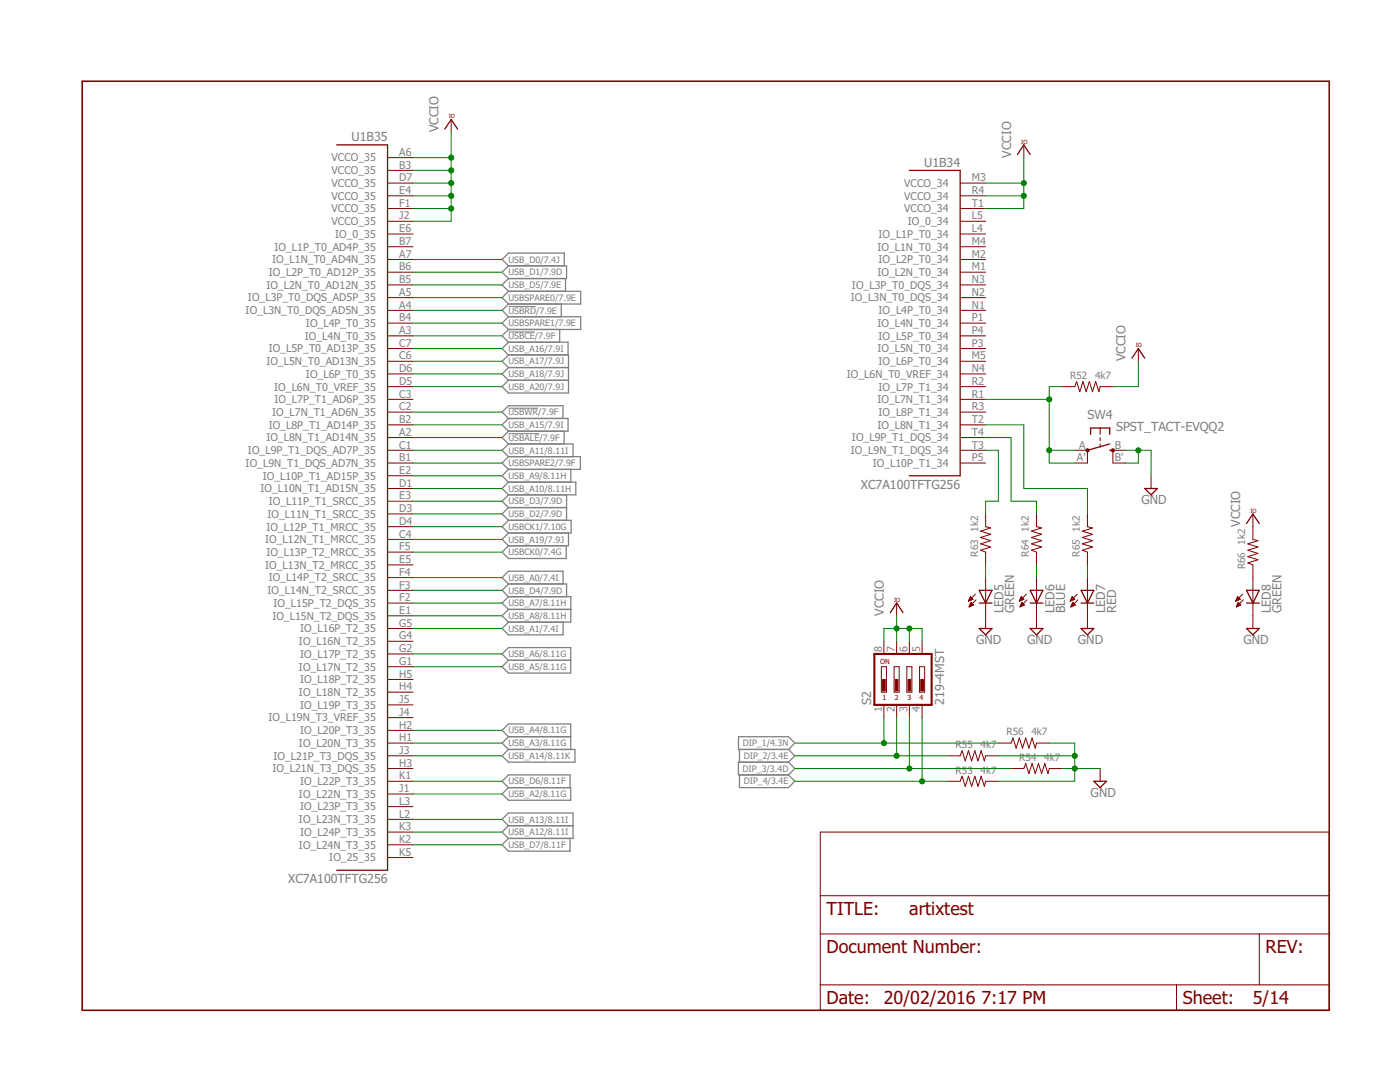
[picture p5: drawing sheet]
<svg xmlns="http://www.w3.org/2000/svg" width="279mm" height="216mm" viewBox="0 0 279 216" stroke-linecap="round" stroke-linejoin="round" font-family="sans-serif">
<g fill="none" stroke="#808080" stroke-width=".25">
<path d="M101.5 53l-1.3-1.2 1.3-1.3h11.1v2.5M101.5 58.1h14.4v2.6h-14.4M101.5 58.1l-1.3 1.3 1.3 1.3M101.5 53h11.6v2.6h-11.6M101.5 53l-1.3 1.3 1.3 1.3M101.5 55.6l-1.3 1.3 1.3 1.2M112.9 55.6v2.5M101.5 65.7l-1.3 1.3 1.3 1.3M101.5 63.2h14.4v2.5h-14.4M101.5 68.3h11.9v2.5M101.5 60.7l-1.3 1.2 1.3 1.3M101.5 63.2l-1.3 1.3 1.3 1.2"/>
<path d="M101.5 68.3l-1.3 1.3 1.3 1.2M101.5 70.8h12v7.6h-12l-1.3-1.2 1.3-1.3M101.5 70.8l-1.3 1.3 1.3 1.2M101.5 73.3h12M101.5 73.3l-1.3 1.3 1.3 1.3M101.5 75.9h12M111.7 65.7v2.6M112 60.7v2.5M101.5 86l-1.3 1.3 1.3 1.3M101.5 83.5h11.9v2.5h-11.9M101.5 88.6h12.9v2.5M101.5 83.5l-1.3 1.3 1.3 1.2"/>
<path d="M101.5 91.1l-1.3 1.3 1.3 1.3M101.5 91.1h14.3v2.6h-14.3M101.5 83.5l-1.3-1.3 1.3-1.2h10.9v2.5M101.5 96.2l-1.3 1.3 1.3 1.2M101.5 96.2h13.4v2.5h-13.4M101.5 93.7l-1.3 1.2 1.3 1.3M101.5 88.6l-1.3 1.3 1.3 1.2M101.5 98.7l-1.3 1.3 1.3 1.3M112.6 86v2.6M113.1 98.7v5.1M113.9 93.7v2.5M101.5 116.5h11.6v2.6"/>
<path d="M101.5 116.5l-1.3-1.2 1.3-1.3h10.9v2.5M101.5 119.1h12.4v5h-12.4M101.5 119.1l-1.3 1.2 1.3 1.3M101.5 101.3l-1.3 1.3 1.3 1.2M101.5 101.3h11.6M101.5 103.8h12.5v2.6h-12.5M101.5 116.5l-1.3 1.3 1.3 1.3M101.5 108.9l-1.3 1.3 1.3 1.2h11.5v-2.5M101.5 103.8l-1.3 1.3 1.3 1.3M101.5 106.4l-1.3 1.2 1.3 1.3M113.5 106.4v2.5h-12M100.2 130.5l1.3-1.3h12.4v5.1h-12.4l-1.3-1.3 1.3-1.2z"/>
<path d="M101.5 124.1l-1.3 1.3 1.3 1.3h10.9v-2.6M101.5 121.6l-1.3 1.3 1.3 1.2M101.5 121.6h12.4M101.5 131.8h12.4M101.5 147l-1.3-1.3 1.3-1.2h12.4v5M101.5 157.2h12.4v2.5h-12.4l-1.3-1.3zM101.5 147h12.4M101.5 147l-1.3 1.3 1.3 1.2M101.5 149.5h13.2v2.6h-13.2l-1.3-1.3zM101.5 157.2l-1.3-1.3 1.3-1.3h12.3v2.6M147.4 147h10l1.2 1.3-1.2 1.2h-10zM147.6 154.6v2.6h9.8l1.2-1.3-1.2-1.3"/>
<path d="M147.6 149.5v2.6M157.4 152.1h-10v2.5h10M157.4 149.5l1.2 1.3-1.2 1.3M157.4 152.1l1.2 1.3-1.2 1.2M101.5 164.8l-1.3-1.3 1.3-1.3h12.9v5.1h-12.9M101.5 167.3l-1.3 1.3 1.3 1.2h12.3v-2.5M101.5 164.8h12.9M101.5 164.8l-1.3 1.2 1.3 1.3"/>
</g>
<path d="M101.5 66.2h5.2M101.5 61.2h5.5M101.5 86.5h6.1M101.5 81.4h5.9" fill="none" stroke="#808080" stroke-width=".2"/>
<path d="M16.4 16.2h248.9v185.4h-248.9z" fill="none" stroke="#800000" stroke-width=".32"/>
<g fill="none" stroke="#800000" stroke-width=".2">
<path d="M77.3 36.5h5.1M77.3 39.1h5.1M77.3 31.5h5.1M77.3 34h5.1M90 23.8v2.6M191.6 36.5h5.1M191.6 39.1h5.1M204.3 28.9v2.6M77.3 41.6h5.1M77.3 44.2h5.1M77.3 46.7h5.1M77.3 49.2h5.1"/>
<path d="M77.3 51.8h5.1M77.3 54.3h5.1M77.3 56.9h5.1M77.3 59.4h5.1M191.6 41.6h5.1M191.6 44.2h5.1M191.6 46.7h5.1M191.6 49.2h5.1M191.6 51.8h5.1M191.6 54.3h5.1M191.6 56.9h5.1M191.6 59.4h5.1"/>
<path d="M77.3 61.9h5.1M77.3 64.5h5.1M77.3 67h5.1M77.3 69.6h5.1M77.3 72.1h5.1M77.3 74.6h5.1M77.3 77.2h5.1M77.3 79.7h5.1M191.6 61.9h5.1M191.6 64.5h5.1M191.6 67h5.1M191.6 69.6h5.1"/>
<path d="M191.6 72.1h5.1M191.6 74.6h5.1M191.6 77.2h5.1M191.6 79.7h5.1M211.9 77.2h2.6l.4-1.1 .6 2.1 .6-2.1 .7 2.1 .6-2.1 .6 2.1 .7-2.1 .6 2.1 .3-1h2.5M227.2 69.6v2.5M77.3 82.2h5.1M77.3 84.8h5.1M77.3 87.3h5.1M77.3 89.9h5.1M77.3 92.4h5.1M77.3 94.9h5.1"/>
<path d="M77.3 97.5h5.1M191.6 82.2h5.1M191.6 84.8h5.1M191.6 87.3h5.1M191.6 89.9h5.1M191.6 92.4h5.1M214.5 89.9h2.5v2.5h-2.5M219.6 85.4v1.3M219.6 87.3v.6M219.6 88.6v.6M224.6 89.9h-2.5v2.5h2.5M229.7 94.9v2.6"/>
<path d="M77.3 100h5.1M77.3 102.6h5.1M77.3 105.1h5.1M77.3 107.6h5.1M77.3 110.2h5.1M77.3 112.7h5.1M77.3 115.3h5.1M77.3 117.8h5.1M193.3 119.9h.1M193.3 119.8h.3M193.4 119.7h.5M193.4 119.6h.8"/>
<path d="M193.5 119.4h.6M193.5 119.3h.4M193.6 119.2h.2M193.7 119.1h.1M194.2 119.6l-.5-.5-.4 .9M194.2 119.6l-.9 .4M194.7 118.6l-1.4 1.4M194.8 119.7l-1.4 1.4M196.7 102.6v2.5l1 .2-2 .7 2 .6-2 .7 2 .6-2 .6 2 .7-2 .6 1 .4v2.5M196.7 115.3v10.1M203.5 119.9h.1M203.5 119.8h.3"/>
<path d="M203.6 119.7h.4M203.6 119.6h.7M203.6 119.4h.6M203.7 119.3h.4M203.8 119.2h.2M203.8 119.1h.1M204.3 119.6l-.5-.5-.4 .9M204.3 119.6l-.9 .4M204.8 118.6l-1.4 1.4M205 119.7l-1.4 1.4M206.9 102.6v2.5l1 .2-2.1 .7 2.1 .6-2.1 .7 2.1 .6-2.1 .6 2.1 .7-2.1 .6 1.1 .4v2.5M206.9 115.3v10.1"/>
<path d="M213.6 119.9h.1M213.7 119.8h.2M213.7 119.7h.5M213.8 119.6h.7M213.8 119.4h.6M213.9 119.3h.3M213.9 119.2h.2M214 119.1h.1M214.5 119.6l-.5-.5-.4 .9M214.5 119.6l-.9 .4M215 118.6l-1.4 1.4M215.1 119.7l-1.4 1.4"/>
<path d="M217 102.6v2.5l1 .2-2 .7 2 .6-2 .7 2 .6-2 .6 2 .7-2 .6 1 .4v2.5M217 115.3v10.1M246.6 119.9h.1M246.7 119.8h.2M246.7 119.7h.5M246.8 119.6h.7M246.8 119.4h.6M246.9 119.3h.4M246.9 119.2h.2M247 119.1h.1M247.5 119.6l-.5-.5-.4 .9M247.5 119.6l-.9 .4"/>
<path d="M248 118.6l-1.4 1.4M248.1 119.7l-1.4 1.4M250 102.6v5l1.1 .3-2.1 .6 2.1 .7-2.1 .6 2.1 .6-2.1 .7 2.1 .6-2.1 .6 1 .4v12.7M77.3 120.3h5.1M77.3 122.9h5.1M77.3 125.4h5.1M77.3 128h5.1M77.3 130.5h5.1M77.3 133h5.1M77.3 135.6h5.1M77.3 138.1h5.1M175.9 133h1v5.1h-1z"/>
<path d="M176.4 128v2.5M178.4 133h1.1v5.1h-1.1zM178.9 120.3v2.6M178.9 128v2.5M181 133h1v5.1h-1zM181.5 128v2.5M183.5 133h1v5.1h-1zM184 128v2.5M193.4 121h.2M193.5 120.9h.4M193.5 120.8h.6M193.6 120.6h.6"/>
<path d="M193.7 120.5h.4M193.7 120.4h.3M193.8 120.3h.1M193.8 120.2l.5 .5-.9 .4zM203.6 121h.1M203.6 120.9h.4M203.7 120.8h.6M203.8 120.6h.6M203.8 120.5h.5M203.9 120.4h.3M203.9 120.3h.1M203.9 120.2l.5 .5-.8 .4z"/>
<path d="M213.8 121h.1M213.8 120.9h.4M213.9 120.8h.6M213.9 120.6h.7M214 120.5h.4M214 120.4h.3M214.1 120.3h.1M214.1 120.2l.5 .5-.9 .4zM246.8 121h.1M246.8 120.9h.4M246.9 120.8h.6M246.9 120.6h.7"/>
<path d="M247 120.5h.5M247 120.4h.3M247.1 120.3h.1M247.1 120.2l.5 .5-.9 .4zM77.3 140.7h5.1M77.3 143.2h5.1M77.3 145.7h5.1M77.3 148.3h5.1M77.3 150.8h5.1M77.3 153.4h5.1M77.3 155.9h5.1M77.3 158.4h5.1"/>
<path d="M176.4 140.7v2.5M178.9 140.7v2.5M181.5 140.7v2.5M184 140.7v2.5M189.1 150.8h2.5l.4-1 .6 2 .7-2 .6 2 .6-2 .7 2 .6-2 .6 2 .3-1h2.5M189.1 155.9h2.5l.4-1 .6 2 .7-2 .6 2 .6-2 .7 2 .6-2 .6 2 .3-1h2.5M199.2 148.3h2.6l.4-1 .6 2 .6-2 .7 2 .6-2 .6 2 .7-2 .6 2 .3-1h2.5M201.8 153.4h2.5l.4-1.1 .6 2.1 .7-2.1 .6 2.1 .6-2.1 .7 2.1 .6-2.1 .6 2.1 .3-1h2.5M219.6 153.4v2.5M77.3 166h5.1M77.3 161h5.1M77.3 163.5h5.1"/>
<path d="M77.3 168.6h5.1M77.3 171.1h5.1M163.7 166h101.6v35.6h-101.6zM163.7 178.7h101.6M163.7 186.4h101.6M163.7 196.5h101.6M234.8 196.5v5.1M251.3 186.4v10.1"/>
</g>
<g fill="none" stroke="#800000" stroke-width=".25">
<path d="M67.2 28.9h10.1v144.8h-10.1M88.8 25.7l1.2-1.9 1.3 1.9M181.5 34h10.1v60.9h-10.1M203.1 30.8l1.2-1.9 1.3 1.9M225.9 71.5l1.3-1.9 1.3 1.9M217.7 86.7v-1.3h3.8v1.3M221.5 89.9h.6M221.5 88.6l-4.5 1.3M228.5 97.5h2.5l-1.3 1.2zM195.4 117.8h2.6l-1.3 2.5zM205.6 117.8h2.5l-1.2 2.5zM215.8 117.8h2.5l-1.3 2.5z"/>
<path d="M248.8 117.8h2.5l-1.3 2.5zM248.8 104.5l1.2-1.9 1.3 1.9M177.7 122.2l1.2-1.9 1.3 1.9M195.4 120.3h2.6M195.4 125.4h2.6l-1.3 1.3zM205.6 120.3h2.5M205.6 125.4h2.5l-1.2 1.3zM215.8 120.3h2.5M215.8 125.4h2.5l-1.3 1.3zM248.8 125.4h2.5l-1.3 1.3zM248.8 120.3h2.5M218.3 155.9h2.5l-1.2 1.3z"/>
</g>
<path d="M174.5 130.5h11.4v10.2h-11.4z" fill="none" stroke="#800000" stroke-width=".42"/>
<g fill="#800000" stroke="#800000" stroke-width=".2">
<path d="M176.1 135.6h.6v2.3h-.6z"/>
<path d="M178.7 135.6h.5v2.3h-.5z"/>
<path d="M181.2 135.6h.5v2.3h-.5z"/>
<path d="M183.8 135.6h.5v2.3h-.5z"/>
</g>
<g fill="#800000" stroke="#800000" stroke-width=".2">
<circle cx="217" cy="89.9" r=".32"/>
<circle cx="222.1" cy="89.9" r=".32"/>
</g>
<g fill="none" stroke="#008000" stroke-width=".2">
<path d="M82.4 36.5h7.6M82.4 39.1h7.6M82.4 31.5h7.6M82.4 34h7.6M90 26.4v17.8h-7.6M196.7 36.5h7.6M196.7 39.1h7.6M204.3 31.5v10.1h-7.6M82.4 59.4h17.8M82.4 51.8h17.8M82.4 54.3h17.8M82.4 56.9h17.8"/>
<path d="M82.4 41.6h7.6M82.4 67h17.8M82.4 61.9h17.8M82.4 64.5h17.8M82.4 69.6h17.8M82.4 72.1h17.8M82.4 74.6h17.8M82.4 77.2h17.8M196.7 79.7h12.7M211.9 77.2h-2.5v15.2h5.1M227.2 72.1v5.1h-5.1M82.4 87.3h17.8"/>
<path d="M82.4 84.8h17.8M82.4 92.4h17.8M82.4 82.2h17.8M82.4 97.5h17.8M82.4 94.9h17.8M82.4 89.9h17.8M196.7 87.3h5.1v12.7h5.1v2.6M196.7 84.8h7.6v12.7h12.7v5.1M196.7 89.9h2.5v10.1h-2.5v2.6M209.4 89.9h5.1M224.6 89.9h5.1v5M227.2 89.9v2.5h-2.6"/>
<path d="M82.4 102.6h17.8M82.4 100h17.8M82.4 115.3h17.8M82.4 117.8h17.8M82.4 110.2h17.8M82.4 105.1h17.8M82.4 107.6h17.8M196.7 112.7v2.6M206.9 112.7v2.6M217 112.7v2.6M82.4 122.9h17.8M82.4 120.3h17.8"/>
<path d="M82.4 130.5h17.8M82.4 133h17.8M82.4 125.4h17.8M176.4 128v-2.6h7.6v2.6M178.9 122.9v5.1M181.5 125.4v2.6M82.4 145.7h17.8M82.4 148.3h17.8M82.4 158.4h17.8M82.4 155.9h17.8M82.4 150.8h17.8M158.6 148.3h40.6"/>
<path d="M158.6 155.9h30.5M158.6 150.8h30.5M158.6 153.4h43.2M176.4 143.2v5.1M178.9 143.2v7.6M181.5 143.2v10.2M184 143.2v12.7M199.2 150.8h15.3M209.4 148.3h5.1v7.6h-15.3M211.9 153.4h7.7M82.4 163.5h17.8M82.4 168.6h17.8"/>
<path d="M82.4 166h17.8"/>
</g>
<g fill="#008000" stroke="#008000" stroke-width=".2">
<circle cx="204.3" cy="39.1" r=".51"/>
<circle cx="204.3" cy="36.5" r=".51"/>
<circle cx="90" cy="34" r=".51"/>
<circle cx="90" cy="36.5" r=".51"/>
<circle cx="90" cy="39.1" r=".51"/>
<circle cx="90" cy="41.6" r=".51"/>
<circle cx="90" cy="31.5" r=".51"/>
<circle cx="181.5" cy="125.4" r=".51"/>
<circle cx="178.9" cy="125.4" r=".51"/>
<circle cx="176.4" cy="148.3" r=".51"/>
<circle cx="178.9" cy="150.8" r=".51"/>
<circle cx="181.5" cy="153.4" r=".51"/>
<circle cx="184" cy="155.9" r=".51"/>
<circle cx="209.4" cy="89.9" r=".51"/>
<circle cx="209.4" cy="79.7" r=".51"/>
<circle cx="227.2" cy="89.9" r=".51"/>
<circle cx="214.5" cy="153.4" r=".51"/>
<circle cx="214.5" cy="150.8" r=".51"/>
</g>
<g font-size="3.6" fill="#800000">
<text x="165" y="182.5">TITLE:</text>
<text x="181.5" y="182.5">artixtest</text>
<text x="165" y="190.2">Document Number:</text>
<text x="252.6" y="190.2">REV:</text>
<text x="165" y="200.3">Date:</text>
<text x="176.4" y="200.3">20/02/2016</text>
<text x="195.8" y="200.3">7:17 PM</text>
<text x="236.1" y="200.3">Sheet:</text>
<text x="250" y="200.3">5/14</text>
</g>
<g font-size="2.5" fill="#808080">
<text x="70.2" y="28.2">U1B35</text>
<text x="87.5" y="26.4" transform="rotate(-90 87.5 26.4)">VCCIO</text>
<text x="184.5" y="33.2">U1B34</text>
<text x="201.8" y="31.5" transform="rotate(-90 201.8 31.5)">VCCIO</text>
<text x="224.6" y="72.1" transform="rotate(-90 224.6 72.1)">VCCIO</text>
<text x="217" y="83.5">SW4</text>
<text x="222.7" y="86">SPST_TACT-EVQQ2</text>
<text x="171.8" y="97.5">XC7A100TFTG256</text>
<text x="227.8" y="100.7">GND</text>
<text x="247.5" y="105.1" transform="rotate(-90 247.5 105.1)">VCCIO</text>
<text x="176.4" y="122.9" transform="rotate(-90 176.4 122.9)">VCCIO</text>
<text x="200.3" y="122.4" transform="rotate(-90 200.3 122.4)">LED5</text>
<text x="202.4" y="122.4" transform="rotate(-90 202.4 122.4)">GREEN</text>
<text x="210.4" y="122.4" transform="rotate(-90 210.4 122.4)">LED6</text>
<text x="212.6" y="122.4" transform="rotate(-90 212.6 122.4)">BLUE</text>
<text x="220.6" y="122.4" transform="rotate(-90 220.6 122.4)">LED7</text>
<text x="222.7" y="122.4" transform="rotate(-90 222.7 122.4)">RED</text>
<text x="253.6" y="122.4" transform="rotate(-90 253.6 122.4)">LED8</text>
<text x="255.8" y="122.4" transform="rotate(-90 255.8 122.4)">GREEN</text>
<text x="194.8" y="128.6">GND</text>
<text x="205" y="128.6">GND</text>
<text x="215.1" y="128.6">GND</text>
<text x="248.1" y="128.6">GND</text>
<text x="173.9" y="140.6" transform="rotate(-90 173.9 140.6)">S2</text>
<text x="188.5" y="140.6" transform="rotate(-90 188.5 140.6)">219-4MST</text>
<text x="217.7" y="159.1">GND</text>
<text x="57.5" y="176.2">XC7A100TFTG256</text>
</g>
<g font-size="2.1" fill="#808080">
<text x="66.2" y="32.2">VCCO_35</text>
<text x="66.2" y="34.8">VCCO_35</text>
<text x="79.7" y="31.1">A6</text>
<text x="79.7" y="33.6">B3</text>
<text x="66.2" y="37.3">VCCO_35</text>
<text x="66.2" y="39.8">VCCO_35</text>
<text x="79.7" y="36.2">D7</text>
<text x="79.7" y="38.7">E4</text>
<text x="79.7" y="41.3">F1</text>
<text x="180.4" y="37.3">VCCO_34</text>
<text x="180.4" y="39.8">VCCO_34</text>
<text x="194" y="36.2">M3</text>
<text x="194" y="38.7">R4</text>
<text x="194" y="41.3">T1</text>
<text x="66.2" y="42.4">VCCO_35</text>
<text x="66.2" y="44.9">VCCO_35</text>
<text x="66.9" y="47.5">IO_0_35</text>
<text x="79.7" y="43.8">J2</text>
<text x="79.7" y="46.3">E6</text>
<text x="175.3" y="47.5">IO_L1P_T0_34</text>
<text x="180.4" y="42.4">VCCO_34</text>
<text x="181.2" y="44.9">IO_0_34</text>
<text x="194" y="43.8">L5</text>
<text x="194" y="46.3">L4</text>
<text x="54.3" y="52.5">IO_L1N_T0_AD4N_35</text>
<text x="54.8" y="50">IO_L1P_T0_AD4P_35</text>
<text x="79.7" y="48.9">B7</text>
<text x="79.7" y="51.4">A7</text>
<text x="79.7" y="54">B6</text>
<text x="175.1" y="50">IO_L1N_T0_34</text>
<text x="175.3" y="52.5">IO_L2P_T0_34</text>
<text x="194" y="48.9">M4</text>
<text x="194" y="51.4">M2</text>
<text x="194" y="54">M1</text>
<text x="53.2" y="57.6">IO_L2N_T0_AD12N_35</text>
<text x="53.6" y="55.1">IO_L2P_T0_AD12P_35</text>
<text x="79.7" y="56.5">B5</text>
<text x="79.7" y="59">A5</text>
<text x="170" y="57.6">IO_L3P_T0_DQS_34</text>
<text x="175.1" y="55.1">IO_L2N_T0_34</text>
<text x="194" y="56.5">N3</text>
<text x="194" y="59">N2</text>
<text x="49" y="62.7">IO_L3N_T0_DQS_AD5N_35</text>
<text x="49.5" y="60.1">IO_L3P_T0_DQS_AD5P_35</text>
<text x="61.1" y="65.2">IO_L4P_T0_35</text>
<text x="79.7" y="61.6">A4</text>
<text x="79.7" y="64.1">B4</text>
<text x="169.8" y="60.1">IO_L3N_T0_DQS_34</text>
<text x="175.1" y="65.2">IO_L4N_T0_34</text>
<text x="175.3" y="62.7">IO_L4P_T0_34</text>
<text x="194" y="61.6">N1</text>
<text x="194" y="64.1">P1</text>
<text x="53.6" y="70.3">IO_L5P_T0_AD13P_35</text>
<text x="60.8" y="67.8">IO_L4N_T0_35</text>
<text x="79.7" y="66.6">A3</text>
<text x="79.7" y="69.2">C7</text>
<text x="79.7" y="71.7">C6</text>
<text x="175.1" y="70.3">IO_L5N_T0_34</text>
<text x="175.3" y="67.8">IO_L5P_T0_34</text>
<text x="194" y="66.6">P4</text>
<text x="194" y="69.2">P3</text>
<text x="194" y="71.7">M5</text>
<text x="53.2" y="72.8">IO_L5N_T0_AD13N_35</text>
<text x="54.7" y="77.9">IO_L6N_T0_VREF_35</text>
<text x="61.1" y="75.4">IO_L6P_T0_35</text>
<text x="79.7" y="74.3">D6</text>
<text x="79.7" y="76.8">D5</text>
<text x="169" y="75.4">IO_L6N_T0_VREF_34</text>
<text x="175.3" y="72.8">IO_L6P_T0_34</text>
<text x="175.3" y="77.9">IO_L7P_T1_34</text>
<text x="194" y="74.3">N4</text>
<text x="194" y="76.8">R2</text>
<text x="54.3" y="83">IO_L7N_T1_AD6N_35</text>
<text x="54.8" y="80.5">IO_L7P_T1_AD6P_35</text>
<text x="79.7" y="79.3">C3</text>
<text x="79.7" y="81.9">C2</text>
<text x="175.1" y="80.5">IO_L7N_T1_34</text>
<text x="175.3" y="83">IO_L8P_T1_34</text>
<text x="194" y="79.3">R1</text>
<text x="194" y="81.9">R3</text>
<text x="53.2" y="88.1">IO_L8N_T1_AD14N_35</text>
<text x="53.6" y="85.5">IO_L8P_T1_AD14P_35</text>
<text x="79.7" y="84.4">B2</text>
<text x="79.7" y="87">A2</text>
<text x="79.7" y="89.5">C1</text>
<text x="170" y="88.1">IO_L9P_T1_DQS_34</text>
<text x="175.1" y="85.5">IO_L8N_T1_34</text>
<text x="194" y="84.4">T2</text>
<text x="194" y="87">T4</text>
<text x="194" y="89.5">T3</text>
<text x="215.4" y="89.5">A</text>
<text x="222.5" y="89.5">B</text>
<text x="49" y="93.2">IO_L9N_T1_DQS_AD7N_35</text>
<text x="49.5" y="90.6">IO_L9P_T1_DQS_AD7P_35</text>
<text x="52.5" y="95.7">IO_L10P_T1_AD15P_35</text>
<text x="79.7" y="92">B1</text>
<text x="79.7" y="94.6">E2</text>
<text x="169.8" y="90.6">IO_L9N_T1_DQS_34</text>
<text x="174.2" y="93.2">IO_L10P_T1_34</text>
<text x="194" y="92">P5</text>
<text x="214.9" y="92">A'</text>
<text x="222.5" y="92">B'</text>
<text x="52" y="98.2">IO_L10N_T1_AD15N_35</text>
<text x="53.6" y="100.8">IO_L11P_T1_SRCC_35</text>
<text x="79.7" y="97.1">D1</text>
<text x="79.7" y="99.7">E3</text>
<text x="53.2" y="105.9">IO_L12P_T1_MRCC_35</text>
<text x="53.4" y="103.3">IO_L11N_T1_SRCC_35</text>
<text x="79.7" y="102.2">D3</text>
<text x="79.7" y="104.7">D4</text>
<text x="79.7" y="107.3">C4</text>
<text x="52.9" y="108.4">IO_L12N_T1_MRCC_35</text>
<text x="52.9" y="113.5">IO_L13N_T2_MRCC_35</text>
<text x="53.2" y="110.9">IO_L13P_T2_MRCC_35</text>
<text x="79.7" y="109.8">F5</text>
<text x="79.7" y="112.4">E5</text>
<text x="53.4" y="118.6">IO_L14N_T2_SRCC_35</text>
<text x="53.6" y="116">IO_L14P_T2_SRCC_35</text>
<text x="79.7" y="114.9">F4</text>
<text x="79.7" y="117.4">F3</text>
<text x="79.7" y="120">F2</text>
<text x="54.4" y="123.6">IO_L15N_T2_DQS_35</text>
<text x="54.6" y="121.1">IO_L15P_T2_DQS_35</text>
<text x="79.7" y="122.5">E1</text>
<text x="79.7" y="125.1">G5</text>
<text x="59.7" y="128.7">IO_L16N_T2_35</text>
<text x="59.9" y="126.2">IO_L16P_T2_35</text>
<text x="59.9" y="131.3">IO_L17P_T2_35</text>
<text x="79.7" y="127.6">G4</text>
<text x="79.7" y="130.1">G2</text>
<text x="176" y="130.1" transform="rotate(-90 176 130.1)">8</text>
<text x="178.6" y="130.1" transform="rotate(-90 178.6 130.1)">7</text>
<text x="181.1" y="130.1" transform="rotate(-90 181.1 130.1)">6</text>
<text x="183.7" y="130.1" transform="rotate(-90 183.7 130.1)">5</text>
<text x="59.7" y="133.8">IO_L17N_T2_35</text>
<text x="59.9" y="136.3">IO_L18P_T2_35</text>
<text x="79.7" y="132.7">G1</text>
<text x="79.7" y="135.2">H5</text>
<text x="79.7" y="137.8">H4</text>
<text x="53.6" y="143.9">IO_L19N_T3_VREF_35</text>
<text x="59.7" y="138.9">IO_L18N_T2_35</text>
<text x="59.9" y="141.4">IO_L19P_T3_35</text>
<text x="79.7" y="140.3">J5</text>
<text x="79.7" y="142.8">J4</text>
<text x="176" y="142.2" transform="rotate(-90 176 142.2)">1</text>
<text x="178.6" y="142.2" transform="rotate(-90 178.6 142.2)">2</text>
<text x="181.1" y="142.2" transform="rotate(-90 181.1 142.2)">3</text>
<text x="183.7" y="142.2" transform="rotate(-90 183.7 142.2)">4</text>
<text x="59.7" y="149">IO_L20N_T3_35</text>
<text x="59.9" y="146.5">IO_L20P_T3_35</text>
<text x="79.7" y="145.4">H2</text>
<text x="79.7" y="147.9">H1</text>
<text x="54.4" y="154.1">IO_L21N_T3_DQS_35</text>
<text x="54.6" y="151.6">IO_L21P_T3_DQS_35</text>
<text x="79.7" y="150.4">J3</text>
<text x="79.7" y="153">H3</text>
<text x="79.7" y="155.5">K1</text>
<text x="59.7" y="159.2">IO_L22N_T3_35</text>
<text x="59.9" y="156.6">IO_L22P_T3_35</text>
<text x="59.9" y="161.7">IO_L23P_T3_35</text>
<text x="79.7" y="158.1">J1</text>
<text x="79.7" y="160.6">L3</text>
<text x="59.7" y="164.3">IO_L23N_T3_35</text>
<text x="59.9" y="166.8">IO_L24P_T3_35</text>
<text x="79.7" y="163.1">L2</text>
<text x="79.7" y="165.7">K3</text>
<text x="59.7" y="169.3">IO_L24N_T3_35</text>
<text x="65.7" y="171.9">IO_25_35</text>
<text x="79.7" y="168.2">K2</text>
<text x="79.7" y="170.8">K5</text>
</g>
<g font-size="2" fill="#808080">
<text x="213.6" y="75.6">R52</text>
<text x="218.6" y="75.6">4k7</text>
<text x="195.2" y="106.1" transform="rotate(-90 195.2 106.1)">1k2</text>
<text x="205.3" y="106.1" transform="rotate(-90 205.3 106.1)">1k2</text>
<text x="215.5" y="106.1" transform="rotate(-90 215.5 106.1)">1k2</text>
<text x="195.2" y="111.1" transform="rotate(-90 195.2 111.1)">R63</text>
<text x="205.3" y="111.1" transform="rotate(-90 205.3 111.1)">R64</text>
<text x="215.5" y="111.1" transform="rotate(-90 215.5 111.1)">R65</text>
<text x="248.5" y="113.6" transform="rotate(-90 248.5 113.6)">R66</text>
<text x="248.5" y="108.7" transform="rotate(-90 248.5 108.7)">1k2</text>
<text x="190.7" y="149.3">R55</text>
<text x="195.7" y="149.3">4k7</text>
<text x="200.9" y="146.7">R56</text>
<text x="205.9" y="146.7">4k7</text>
<text x="190.7" y="154.4">R53</text>
<text x="195.7" y="154.4">4k7</text>
<text x="203.4" y="151.8">R54</text>
<text x="208.4" y="151.8">4k7</text>
</g>
<g font-size="1.8" fill="#808080">
<text x="101.5" y="52.4">USB_D0/7.4J</text>
<text x="101.5" y="54.9">USB_D1/7.9D</text>
<text x="101.5" y="57.5">USB_D5/7.9E</text>
<text x="101.5" y="62.6">USBRD/7.9E</text>
<text x="101.5" y="60">USBSPARE0/7.9E</text>
<text x="101.5" y="65.1">USBSPARE1/7.9E</text>
<text x="101.5" y="67.6">USBCE/7.9F</text>
<text x="101.5" y="70.2">USB_A16/7.9I</text>
<text x="101.5" y="72.7">USB_A17/7.9J</text>
<text x="101.5" y="75.3">USB_A18/7.9J</text>
<text x="101.5" y="77.8">USB_A20/7.9J</text>
<text x="101.5" y="82.9">USBWR/7.9F</text>
<text x="101.5" y="88">USBALE/7.9F</text>
<text x="101.5" y="85.4">USB_A15/7.9I</text>
<text x="101.5" y="93">USBSPARE2/7.9F</text>
<text x="101.5" y="95.6">USB_A9/8.11H</text>
<text x="101.5" y="90.5">USB_A11/8.11I</text>
<text x="101.5" y="98.1">USB_A10/8.11H</text>
<text x="101.5" y="100.7">USB_D3/7.9D</text>
<text x="101.5" y="103.2">USB_D2/7.9D</text>
<text x="101.5" y="105.7">USBCK1/7.10G</text>
<text x="101.5" y="110.8">USBCK0/7.4G</text>
<text x="101.5" y="108.3">USB_A19/7.9J</text>
<text x="101.5" y="115.9">USB_A0/7.4I</text>
<text x="101.5" y="118.4">USB_D4/7.9D</text>
<text x="101.5" y="123.5">USB_A8/8.11H</text>
<text x="101.5" y="121">USB_A7/8.11H</text>
<text x="101.5" y="131.1">USB_A6/8.11G</text>
<text x="101.5" y="126">USB_A1/7.4I</text>
<text x="101.5" y="133.7">USB_A5/8.11G</text>
<text x="101.5" y="146.4">USB_A4/8.11G</text>
<text x="101.5" y="148.9">USB_A3/8.11G</text>
<text x="148.2" y="148.9">DIP_1/4.3N</text>
<text x="101.5" y="151.4">USB_A14/8.11K</text>
<text x="148.2" y="154">DIP_3/3.4D</text>
<text x="148.4" y="151.4">DIP_2/3.4E</text>
<text x="101.5" y="159.1">USB_A2/8.11G</text>
<text x="101.5" y="156.5">USB_D6/8.11F</text>
<text x="148.4" y="156.5">DIP_4/3.4E</text>
<text x="101.5" y="164.1">USB_A13/8.11I</text>
<text x="101.5" y="166.7">USB_A12/8.11I</text>
<text x="101.5" y="169.2">USB_D7/8.11F</text>
</g>
<g font-size="1.4" fill="#800000">
<text x="175.6" y="132.5">ON</text>
<text x="176.1" y="139.6">1</text>
<text x="178.6" y="139.6">2</text>
<text x="181.1" y="139.6">3</text>
<text x="183.5" y="139.6">4</text>
</g>
<g font-size="1.1" fill="#800000">
<text x="89.5" y="23.6">IO</text>
<text x="203.8" y="28.7">IO</text>
<text x="226.7" y="69.3">IO</text>
<text x="249.5" y="102.3">IO</text>
<text x="178.4" y="120.1">IO</text>
</g>
</svg>
